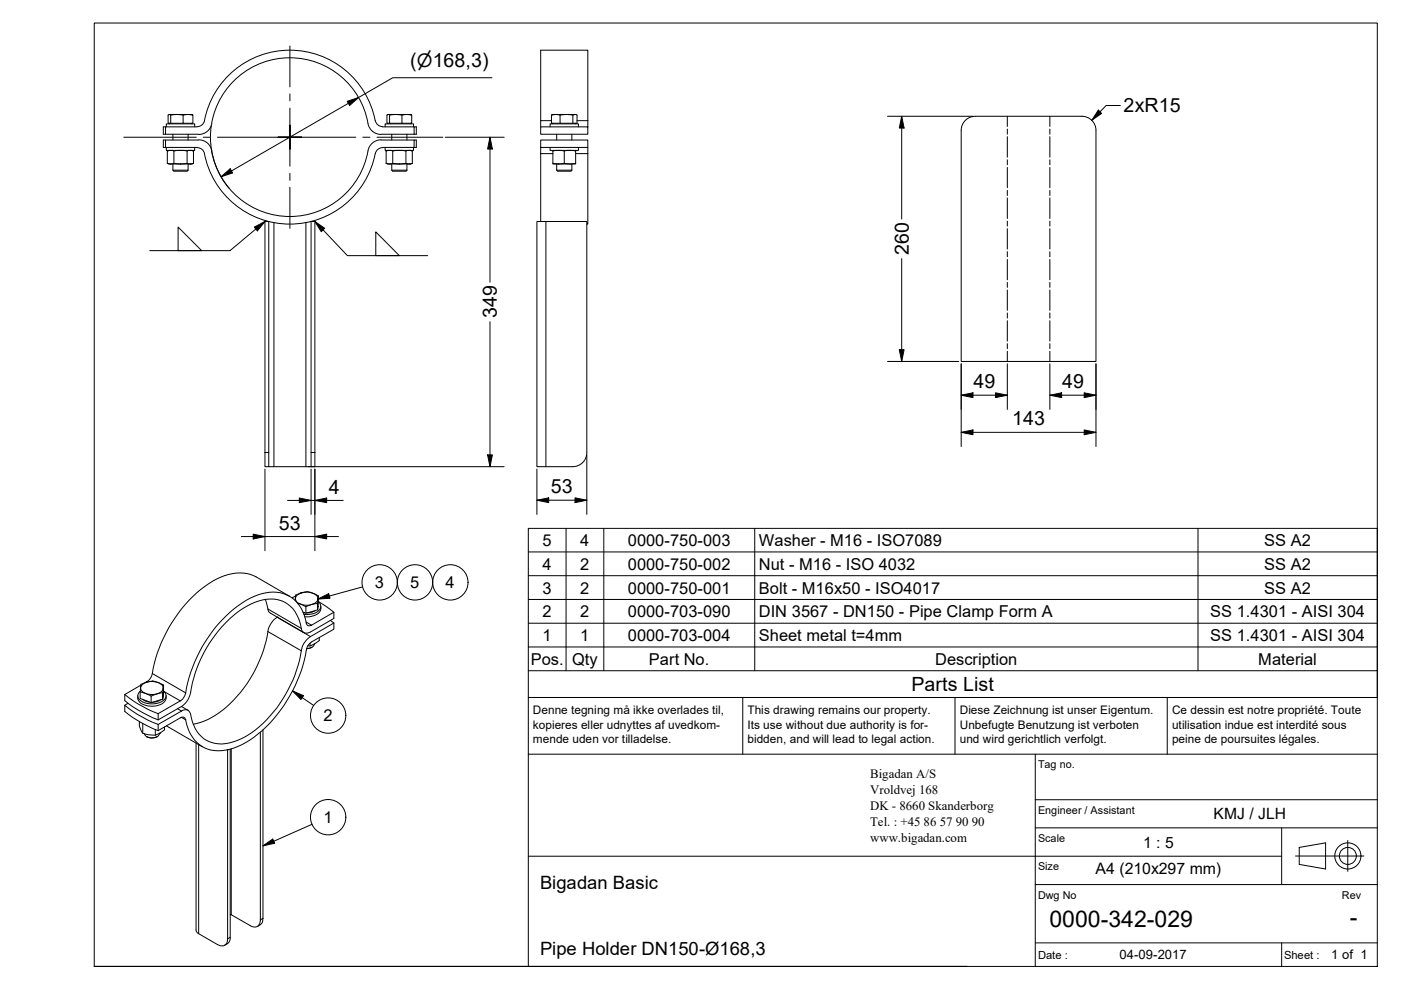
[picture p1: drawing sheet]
<svg xmlns="http://www.w3.org/2000/svg" width="297mm" height="210mm" viewBox="0 0 297 210" stroke-linecap="round" stroke-linejoin="round" font-family="sans-serif">
<!-- layer: Visible -->
<g fill="none" stroke="#000" stroke-width=".21">
<path d="M34.6 29.7h.5v1.6h-.5zM34.6 26.9h.5v1.6h-.5zM35.1 31.3h6.7M35.1 29.7h7M35.1 26.9h6.7M35.1 28.5h7M35.3 26.9v-.6h6v.6M35.3 31.3v.6h6v-.6M35.5 34.6l.7 .2 .7-.2M35.5 32l.4-.1 1 .1 3.8-.1 .3 .1M35.5 34.6l.4 .2h4.8l.3-.2M35.5 32v2.6"/>
<path d="M35.8 24.3h4.9l.2 .1-1.1-.1-1 .1M35.9 31.9l-.4 .1M35.9 26.1v.2M36.2 24.4l1.3-.1 1.3 .1M36.2 24.4v1.7h2.6M36.2 24.4l-.3-.1-.3 .1v1.7h.6M36.7 34.8v1.3l.2 .2h2.8l.2-.2M36.7 36.1h3.2M36.7 28.5v1.2M36.9 34.6l1.4 .2 2.7-.2M36.9 32v2.6M38.8 24.4v1.7h2.1v-1.7"/>
<path d="M39.7 32v2.6M39.9 28.5v1.2M39.9 34.8v1.3M40.7 31.9l.3 .1M40.7 26.1v.2M41 32v2.6M42.1 28.5a2.73 2.73 0 0 0 2.8-2.3 16.9 16.9 0 0 1 16.9-13.9 16.9 16.9 0 0 1 16.4 14.4 2.82 2.82 0 0 0 2.6 1.8M42.1 29.6a2.82 2.82 0 0 1 2.8 2.4M44.9 32a16.8 16.8 0 0 0 16.5 13.9 16.8 16.8 0 0 0 16.6-13.9M79.5 25.6a18.5 18.5 0 0 0-18.3-15 18.5 18.5 0 0 0-18 15.4 1.59 1.59 0 0 1-1.4 .9M79.6 25.6a1.59 1.59 0 0 0 1.5 1.3M80.8 29.6a2.82 2.82 0 0 0-2.8 2.4"/>
<path d="M80.8 29.7h7M80.8 28.5h7M81.1 31.3h6.7M81.1 26.9h6.7M81.1 31.3a1.64 1.64 0 0 0-1.6 1.3 18.5 18.5 0 0 1-18.3 14.9 18.5 18.5 0 0 1-18-15.3 1.59 1.59 0 0 0-1.4-.9M81.7 26.9v-.6h6v.6M81.7 31.3v.6h6v-.6M81.9 34.6l.7 .2 .7-.2M81.9 32l.4-.1 1 .1 3.8-.1 .3 .1M81.9 34.6l.4 .2h4.8l.3-.2M81.9 32v2.6M82.2 24.3h4.9l.2 .1-1-.1-1.1 .1"/>
<path d="M82.3 31.9l-.4 .1M82.3 26.1v.2M82.6 24.4l1.3-.1 1.3 .1M82.6 24.4v1.7h2.6M82.6 24.4l-.3-.1-.3 .1v1.7h.6M83.1 34.8v1.3l.2 .2h2.8l.2-.2M83.1 36.1h3.2M83.1 28.5v1.2M83.3 34.6l1.4 .2 2.7-.2M83.3 32v2.6M85.2 24.4v1.7h2.1v-1.7M86.1 32v2.6"/>
<path d="M86.3 28.5v1.2M86.3 34.8v1.3M87.1 31.9l.3 .1M87.1 26.1v.2M87.4 32v2.6M87.8 29.7h.5v1.6h-.5zM87.8 26.9h.5v1.6h-.5zM114.6 29.7h10v1.6h-10zM114.6 26.9h10v1.6h-10zM114.6 26.9v-16.3h10v16.3M114.6 31.3v15.7M116.6 26.9v-.6h6v.6"/>
<path d="M116.6 31.3v.6h6v-.6M116.9 24.4l1-.1 .8 .1M116.9 24.4v1.7h1.8M117.2 34.6l1.2 .2M117.2 34.6v.2h1.2M117.2 32l.6-.1 1.8 .1 1.8-.1 .6 .1M117.2 26.1v.2M117.2 31.9v2.7M118 34.8v1.3l.2 .2h2.8l.2-.2M118 36.1h3.2M118 28.5v1.2M118.7 24.4l1.4-.1 1.4 .1"/>
<path d="M118.7 24.4v1.7h2.8M119.6 34.6l-1.2 .2M119.6 34.6l1.2 .2 1.2-.2M119.6 32v2.6M121.2 28.5v1.2M121.2 34.8v1.3M121.5 24.4l.4-.1 .4 .1v1.7h-.8zM122 34.6v.2h-3.6M122 26.1v.2M122 31.9v2.7M122.2 24.3h-5l-.3 .1M124.6 31.3v16.2h-.2"/>
<path d="M203.8 27.7v48.9h28.6v-48.9M206.8 24.7a2.98 2.98 0 0 0-3 2.9M206.8 24.7h22.6a2.98 2.98 0 0 1 3 2.9M56.2 47h.8v51.9h-.8zM66 47h.8v51.9h-.8zM113.8 47h10.6v49a2.98 2.98 0 0 1-3 2.9h-7.6zM57 98.9h9M56.3 127.1l.6 2.3 .2 .5 7.3 4.2M58.8 130.9a4.9 4.9 0 0 0-2.2 4 26.3 26.3 0 0 1-11.7 17.2l-1.6 .8-2.3 .7M58.8 130.9h.1M61.4 126.4l-7.1-4.1a9.4 9.4 0 0 0-9.3 .9 29.8 29.8 0 0 0-12.9 20.2l-.7 1-.7 .4M62.7 126.3l-.8 .5"/>
<path d="M63 126.2a3.2 3.2 0 0 1 4.3 .3 1.25 1.25 0 0 1-1.2 1.7 2.98 2.98 0 0 1-3.4-.9 .8 .8 0 0 1 .3-1.1zM63.1 127.9l1.8 .7M63.8 125.7l-.3 .1M64.3 129.8l.6 .2M64.3 129.9h.3M64.9 128.6v1.4l2.5-.7M65.7 136.4v.6M66.2 137.2l-1.2 .4M66.6 136.5a1.36 1.36 0 0 1-1.6 1M66.8 129.5l-.5 .3-1.1 .1M67.4 127.9l-1.3 .3-1.2 .4M67.4 128.5v.3"/>
<path d="M67.5 127.5l3.3 2.3M67.5 127.6a1.37 1.37 0 0 1 .4 1.5 1.37 1.37 0 0 1-1.2 .9l-.9 .2-1.4 .1M67.5 126.3l-.1 1.6M67.5 126.3l-.1 3v-1.4M67.5 126.3a4 4 0 0 0-4.5-.3 .84 .84 0 0 0-.4 1.1v.2M67.7 135.2v.6l-.5 .4a3.1 3.1 0 0 1-1.9 .7M68 128.6a1.79 1.79 0 0 1-1.6 2l-.9 .2h-.9M70.1 131.5l.7 .6M70.8 132.1v1.3l-4.8 2.7-.6 .6-.3 .6a30.3 30.3 0 0 1-12.1 19.6 10.4 10.4 0 0 1-9.5 1.7 8.1 8.1 0 0 1-4.2-6.2l-.4-.4-.4 .1-5 2.8M70.8 132.1l-5 2.9a4.8 4.8 0 0 0-2.1 4 26.7 26.7 0 0 1-12 17.4 8.4 8.4 0 0 1-8 .5 7.7 7.7 0 0 1-3.4-5.7 1.14 1.14 0 0 0-1.8-.4l-5 2.8M70.8 129.8v1.3l-5 2.9a1.2 1.2 0 0 1-1.9-.8 6.9 6.9 0 0 0-4.6-5.9 9.4 9.4 0 0 0-7.6 1.6 27.3 27.3 0 0 0-11.5 18.6l-.6 1.2-.8 .9-5.3 3M70.8 129.8l-4.8 2.8h-.8a1.57 1.57 0 0 1-.4-1.3 7 7 0 0 0-9.3-5.4 21.5 21.5 0 0 0-10.6 8.2 31.6 31.6 0 0 0-5.7 13.4l-.7 .9-5 2.9"/>
<path d="M26.5 149.5v1.3l.8 .7 2.9 1.8 3.3 1.6M26.5 149.5l2.7 2 2 1.1 2.3 1M26.5 147.2v1.4l.8 .6 2.9 1.9 3.3 1.5M26.5 147.2l2.7 2 2 1.1 2.3 1M27.1 149.1l-.6 .4M29.2 147.5a2.02 2.02 0 0 0 2.1 2.2 3.8 3.8 0 0 0 3.8-1.2l.1-1M29.5 153a3.6 3.6 0 0 0 .8 2.5l.6 .2a4.7 4.7 0 0 0 2.5 0l1.5-1v-.6M29.7 146.7l1.2 .3 1.1 .6M29.7 146.7v1.4l2.3 .9M29.8 146.5a1.27 1.27 0 0 0-.6 1.3 1.27 1.27 0 0 0 1 1 4.2 4.2 0 0 0 4.8-.7 1.16 1.16 0 0 0-.3-1.6M29.9 145.3l-3.4 1.9M30.2 145.1a3.3 3.3 0 0 1 4.3 .4 1.27 1.27 0 0 1-1.2 1.6 3.1 3.1 0 0 1-3.4-.8l-.1-.5z"/>
<path d="M30.2 148.3l.8 .4 .7 .2M30.3 153.4v2.1M31.1 156.2a2.31 2.31 0 0 0 2.3 0M32 147.6v1.4l2.5-.7M32.9 154.7v1.2M33.5 151.3v1.3M33.5 153.6v1.3M33.8 155.5a1.87 1.87 0 0 1-2.8 .6l-.4-.5M33.8 155.5h.1M34 148.4l-.9 .4-.8 .1M34.5 146.9l-2.5 .7M34.6 147.4v.4"/>
<path d="M34.7 145.3l-.2 1.6M34.7 145.3l-.2 3v-1.4M34.7 145.3a4 4 0 0 0-4.5-.3 .74 .74 0 0 0-.4 .8l-.1 .9M35.3 153.9l7.6 4.4M38.4 149.8l1.5 .8M41.6 157.5v39.9l.5 .6 4 2.3a1.3 1.3 0 0 0 1.5 .1 1.3 1.3 0 0 0 .7-1.3v-40M48.4 158.9l-.2 .1M48.8 158.8l-.1 40.6a1.62 1.62 0 0 1-1.1 1M55.2 155.3v39.7a1.29 1.29 0 0 1-.6 1.4 1.29 1.29 0 0 1-1.5-.1l-4.3-2.4M55.8 154.7l-.1 40.4a1.42 1.42 0 0 1-1.1 1.3"/>
</g>
<!-- layer: Visible Narrow -->
<g fill="none" stroke="#000" stroke-width=".21">
<path d="M114.6 32.6h2.6M114.6 25.6h2.3M122 32.6h2.6M122.3 25.6h2.3M58.1 47.2v51.7M64.9 47.2v51.7M115.7 47v51.9M56.2 95.9h.8M66 95.9h.8M56.8 133.9l7.1 4.1M56.8 129.1l7.1 4.1M58.8 130.9l7 4.1"/>
<path d="M64.9 131.9l1.1 .7M31.2 144.5l.1 .1M32.3 142.8l7.1 4.1M34.7 146.6l3.5 2M37.6 150.3l.9 .5M38.4 152.1l1 .5M42.1 157.8v40.2M49 158.8v35.1M48.8 198.7l-.5 .4M55.8 194.7l-.6 .3"/>
</g>
<!-- layer: Bend Centerline -->
<g fill="none" stroke="#000" stroke-width=".21">
<path d="M213.6 24.7v2.1M213.6 27.4v1.1M213.6 29v4.3M213.6 33.9v1M213.6 35.5v4.3M222.6 24.7v2.1M222.6 27.4v1.1M222.6 29v4.3M222.6 33.9v1M222.6 35.5v4.3M213.6 40.4v1.1M213.6 42v4.3"/>
<path d="M213.6 46.9v1M213.6 48.5v4.3M213.6 53.4v1.1M213.6 55v4.3M213.6 59.9v1M222.6 40.4v1.1M222.6 42v4.3M222.6 46.9v1M222.6 48.5v4.3M222.6 53.4v1.1M222.6 55v4.3M222.6 59.9v1"/>
<path d="M213.6 61.5v4.3M213.6 66.4v1.1M213.6 68v4.3M213.6 72.9v1M213.6 74.5v2.1M222.6 61.5v4.3M222.6 66.4v1.1M222.6 68v4.3M222.6 72.9v1M222.6 74.5v2.1"/>
</g>
<!-- layer: Symbol -->
<g fill="none" stroke="#000" stroke-width=".21">
<path d="M37.8 48.1l5 5h-5zM53.9 48.1l2.3-1.1-1.6 2zM56.2 47l-7.4 6.1h-17.1M66.8 47l2 1.4-.7 .7zM66.8 47l6.9 7.2h17M79.7 49.2l5 5h-5zM112 117h180M120 112v30.2M128 112v30.2M160 112v30.2M254 112v30.2M67.4 127l2.3-1.1 .3 .9z"/>
<path d="M76.9 124.4l-9.5 2.6M112 137.2h180v-25.2h-180v30.2M112 122.1h180M112 127.1h180M112 132.1h180M292 137.2v5h-180M62 146.5l2.3 1-.5 .8zM62 146.5l4.5 3.1M112 142.2v5.7h180v-5.7M55.8 179.3l2-1.4 .5 .9zM66.2 174.8l-10.4 4.5"/>
<circle cx="80.5" cy="123.5" r="3.7"/>
<circle cx="88" cy="123.5" r="3.7"/>
<circle cx="95.5" cy="123.5" r="3.7"/>
<circle cx="69.6" cy="151.7" r="3.7"/>
<circle cx="69.6" cy="173.3" r="3.7"/>
</g>
<!-- layer: Border -->
<path d="M20 4.9h272v200h-272zM205 204.9h-185h185" fill="none" stroke="#000" stroke-width=".21"/>
<!-- layer: Title -->
<g fill="none" stroke="#000" stroke-width=".21">
<path d="M112 159.9h180M157.5 147.9v12M202.5 147.9v12M219.5 159.9v45M247.5 147.9v12M292 147.9h-180v57M219.5 169.6h72.5M219.5 175.5h72.5M271.7 175.5v12.1M275.5 179.7l5.6-1v5.5l-5.6-.9zM285.8 178.2v6.6M112 181.5h159.7"/>
<path d="M219.5 199.9h72.5M219.5 187.6h72.5M271.7 199.9v5M274.7 181.5h14.5"/>
<circle cx="285.8" cy="181.5" r="2.77"/>
<circle cx="285.8" cy="181.5" r="1.8"/>
</g>
<!-- layer: Center Mark -->
<g fill="none" stroke="#000" stroke-width=".21">
<path d="M61.5 9.8v8.6M61.5 19.9v1.5M26.2 29.1h15.4M43.1 29.1h1.5M46.1 29.1h15.4h-2.5M59 29.1h2.5h-2.5M61.5 22.9v6.2v-2.5M61.5 31.6v-2.5v2.5M61.5 26.6v2.5v-2.5M61.5 31.6v-2.5v6.1M61.5 36.8v1.4M61.5 39.7v8.7"/>
<path d="M64 29.1h-2.5h13.9M64 29.1h-2.5h2.5M76.9 29.1h1.5M79.9 29.1h14"/>
</g>
<!-- layer: Dimension -->
<g fill="none" stroke="#000" stroke-width=".21">
<path d="M104.3 16.5h-21l-36.4 21M44.6 29.2a16.8 16.8 0 0 0 4 10.7M44.8 26.7l-.2 2.3M46.9 37.5l1.9-1.7 .5 .9zM73.6 21.5l2.4-.8-1.9 1.7zM94.4 29.1h12.5M103.9 29.1l.5 2.5h-1zM103.9 29.1v30.7M188.2 24.7h18.1M191.2 24.7l.5 2.4h-1zM191.2 24.7v21.8M232.9 23.3l.7 .8-2.1 1.4z"/>
<path d="M237.5 22.4h-3l-3 3.1M191.2 54.8v21.8M103.9 68.2v30.7M188.2 76.6h15.1M190.7 74.1h1l-.5 2.5zM203.8 77.1v17.6M213.6 77.1v9.7M222.6 77.1v9.7M232.4 77.1v17.6M56.2 99.5v17.3M65.4 98.9h41.5M66 99.5v9.6"/>
<path d="M66.8 99.5v17.3M103.4 96.4h1l-.5 2.5zM113.8 99.5v9.6M124.4 96.4v12.7M203.8 91.7l2.5-.5v1zM203.8 83.8l2.5-.5v1zM203.8 91.7h28.6M203.8 83.8h9.8M211.1 83.3l2.5 .5-2.5 .5zM222.6 83.8l2.5-.5v1zM222.6 83.8h9.8M229.9 91.2l2.5 .5-2.5 .5z"/>
<path d="M229.9 83.3l2.5 .5-2.5 .5zM51.2 113.8h20.6M53.7 113.3l2.5 .5-2.5 .5zM61 106.1h11.8M63.5 105.6l2.5 .5-2.5 .5zM66.8 113.8l2.5-.5v1zM66.8 106.1l2.5-.5v1zM113.8 106.1l2.5-.5v1zM113.8 106.1h10.6M121.9 105.6l2.5 .5-2.5 .5z"/>
</g>
<g fill="#000">
<path d="M46.9 37.5l1.9-1.7 .5 .9z" fill-rule="evenodd"/>
<path d="M73.6 21.5l2.4-.8-1.9 1.7z" fill-rule="evenodd"/>
<path d="M103.9 29.1l.5 2.5h-1z" fill-rule="evenodd"/>
<path d="M191.2 24.7l.5 2.4h-1z" fill-rule="evenodd"/>
<path d="M232.9 23.3l.7 .8-2.1 1.4z" fill-rule="evenodd"/>
<path d="M190.7 74.1h1l-.5 2.5z" fill-rule="evenodd"/>
<path d="M103.4 96.4h1l-.5 2.5z" fill-rule="evenodd"/>
<path d="M203.8 91.7l2.5-.5v1z" fill-rule="evenodd"/>
<path d="M203.8 83.8l2.5-.5v1z" fill-rule="evenodd"/>
<path d="M211.1 83.3l2.5 .5-2.5 .5z" fill-rule="evenodd"/>
<path d="M222.6 83.8l2.5-.5v1z" fill-rule="evenodd"/>
<path d="M229.9 91.2l2.5 .5-2.5 .5z" fill-rule="evenodd"/>
<path d="M229.9 83.3l2.5 .5-2.5 .5z" fill-rule="evenodd"/>
<path d="M53.7 113.3l2.5 .5-2.5 .5z" fill-rule="evenodd"/>
<path d="M63.5 105.6l2.5 .5-2.5 .5z" fill-rule="evenodd"/>
<path d="M66.8 113.8l2.5-.5v1z" fill-rule="evenodd"/>
<path d="M66.8 106.1l2.5-.5v1z" fill-rule="evenodd"/>
<path d="M113.8 106.1l2.5-.5v1z" fill-rule="evenodd"/>
<path d="M121.9 105.6l2.5 .5-2.5 .5z" fill-rule="evenodd"/>
</g>
<!-- layer: Symbol -->
<g fill="#000">
<path d="M53.9 48.1l2.3-1.1-1.6 2z" fill-rule="evenodd"/>
<path d="M66.8 47l2 1.4-.7 .7z" fill-rule="evenodd"/>
<path d="M67.4 127l2.3-1.1 .3 .9z" fill-rule="evenodd"/>
<path d="M62 146.5l2.3 1-.5 .8z" fill-rule="evenodd"/>
<path d="M55.8 179.3l2-1.4 .5 .9z" fill-rule="evenodd"/>
</g>
<g font-size="4.9">
<text x="222.5" y="196.6">0000-342-029</text>
<text x="286.2" y="196.2">-</text>
</g>
<g font-size="4.1">
<text x="87" y="14.2">(⌀168,3)</text>
<text x="238.2" y="23.8">2xR15</text>
<text x="192.7" y="54.2" transform="rotate(-90 192.7 54.2)">260</text>
<text x="105.4" y="67.5" transform="rotate(-90 105.4 67.5)">349</text>
<text x="206.4" y="82.4">49</text>
<text x="225.2" y="82.4">49</text>
<text x="214.6" y="90.2">143</text>
<text x="69.7" y="104.7">4</text>
<text x="116.8" y="104.6">53</text>
<text x="59.1" y="112.3">53</text>
<text x="193.3" y="146.6">Parts List</text>
</g>
<g font-size="3.9">
<text x="114.5" y="188.4">Bigadan Basic</text>
<text x="114.5" y="202.4">Pipe Holder DN150-Ø168,3</text>
</g>
<g font-size="3.5">
<text x="115" y="115.8">5</text>
<text x="123" y="115.8">4</text>
<text x="133.1" y="115.8">0000-750-003</text>
<text x="160.9" y="115.8">Washer - M16 - ISO7089</text>
<text x="268.1" y="115.8">SS A2</text>
<text x="79.5" y="124.7">3</text>
<text x="87" y="124.7">5</text>
<text x="94.5" y="124.7">4</text>
<text x="115" y="120.8">4</text>
<text x="115" y="125.9">3</text>
<text x="123" y="120.8">2</text>
<text x="123" y="125.9">2</text>
<text x="133.1" y="120.8">0000-750-002</text>
<text x="133.1" y="125.9">0000-750-001</text>
<text x="160.9" y="120.8">Nut - M16 - ISO 4032</text>
<text x="160.9" y="125.9">Bolt - M16x50 - ISO4017</text>
<text x="268.1" y="120.8">SS A2</text>
<text x="268.1" y="125.9">SS A2</text>
<text x="115" y="130.9">2</text>
<text x="123" y="130.9">2</text>
<text x="133.1" y="130.9">0000-703-090</text>
<text x="160.9" y="130.9">DIN 3567 - DN150 - Pipe Clamp Form A</text>
<text x="256.6" y="130.9">SS 1.4301 - AISI 304</text>
<text x="115" y="135.9">1</text>
<text x="123" y="135.9">1</text>
<text x="133.1" y="135.9">0000-703-004</text>
<text x="160.9" y="135.9">Sheet metal t=4mm</text>
<text x="256.6" y="135.9">SS 1.4301 - AISI 304</text>
<text x="112.5" y="140.9">Pos.</text>
<text x="121.3" y="141">Qty</text>
<text x="137.6" y="140.9">Part No.</text>
<text x="198.2" y="140.9">Description</text>
<text x="266.8" y="140.9">Material</text>
<text x="68.6" y="153">2</text>
<text x="68.6" y="174.5">1</text>
</g>
<g font-size="3.3">
<text x="257.3" y="173.8">KMJ / JLH</text>
<text x="242.4" y="179.7">1 : 5</text>
<text x="232.3" y="185.4">A4 (210x297 mm)</text>
</g>
<g font-size="2.8">
<text x="237.4" y="203.4">04-09-2017</text>
<text x="282.2" y="203.4">1 of 1</text>
</g>
<g font-size="2.7">
<text x="184.5" y="164.9">Bigadan A/S</text>
<text x="184.5" y="168.4">Vroldvej 168</text>
<text x="184.5" y="171.8">DK - 8660 Skanderborg</text>
<text x="184.5" y="175.1">Tel. : +45</text>
<text x="184.5" y="178.5">www.bigadan.com</text>
<text x="195.8" y="175.1">86</text>
<text x="199.3" y="175.1">57</text>
<text x="202.6" y="175.1">90</text>
<text x="206" y="175.1">90</text>
</g>
<g font-size="2.5">
<text x="113" y="154.5">kopieres eller udnyttes af uvedkom-</text>
<text x="113" y="151.4">Denne tegning må ikke overlades til,</text>
<text x="158.5" y="151.4">This drawing remains our property.</text>
<text x="158.5" y="154.5">Its use without due authority is for-</text>
<text x="203.5" y="154.5">Unbefugte Benutzung ist verboten</text>
<text x="203.5" y="151.4">Diese Zeichnung ist unser Eigentum.</text>
<text x="248.5" y="154.5">utilisation indue est interdité sous</text>
<text x="248.5" y="151.4">Ce dessin est notre propriété. Toute</text>
<text x="113" y="157.6">mende uden vor tilladelse.</text>
<text x="158.5" y="157.6">bidden, and will lead to legal action.</text>
<text x="203.5" y="157.6">und wird gerichtlich verfolgt.</text>
<text x="248.5" y="157.6">peine de poursuites légales.</text>
</g>
<g font-size="2.4">
<text x="220.1" y="203.3">Date :</text>
<text x="272.2" y="203.3">Sheet :</text>
</g>
<g font-size="2.3">
<text x="220.1" y="162.9">Tag no.</text>
<text x="220.1" y="172.5">Engineer / Assistant</text>
<text x="220.1" y="178.5">Scale</text>
<text x="220.1" y="184.5">Size</text>
<text x="220.1" y="190.6">Dwg No</text>
<text x="284.5" y="190.6">Rev</text>
</g>
</svg>
